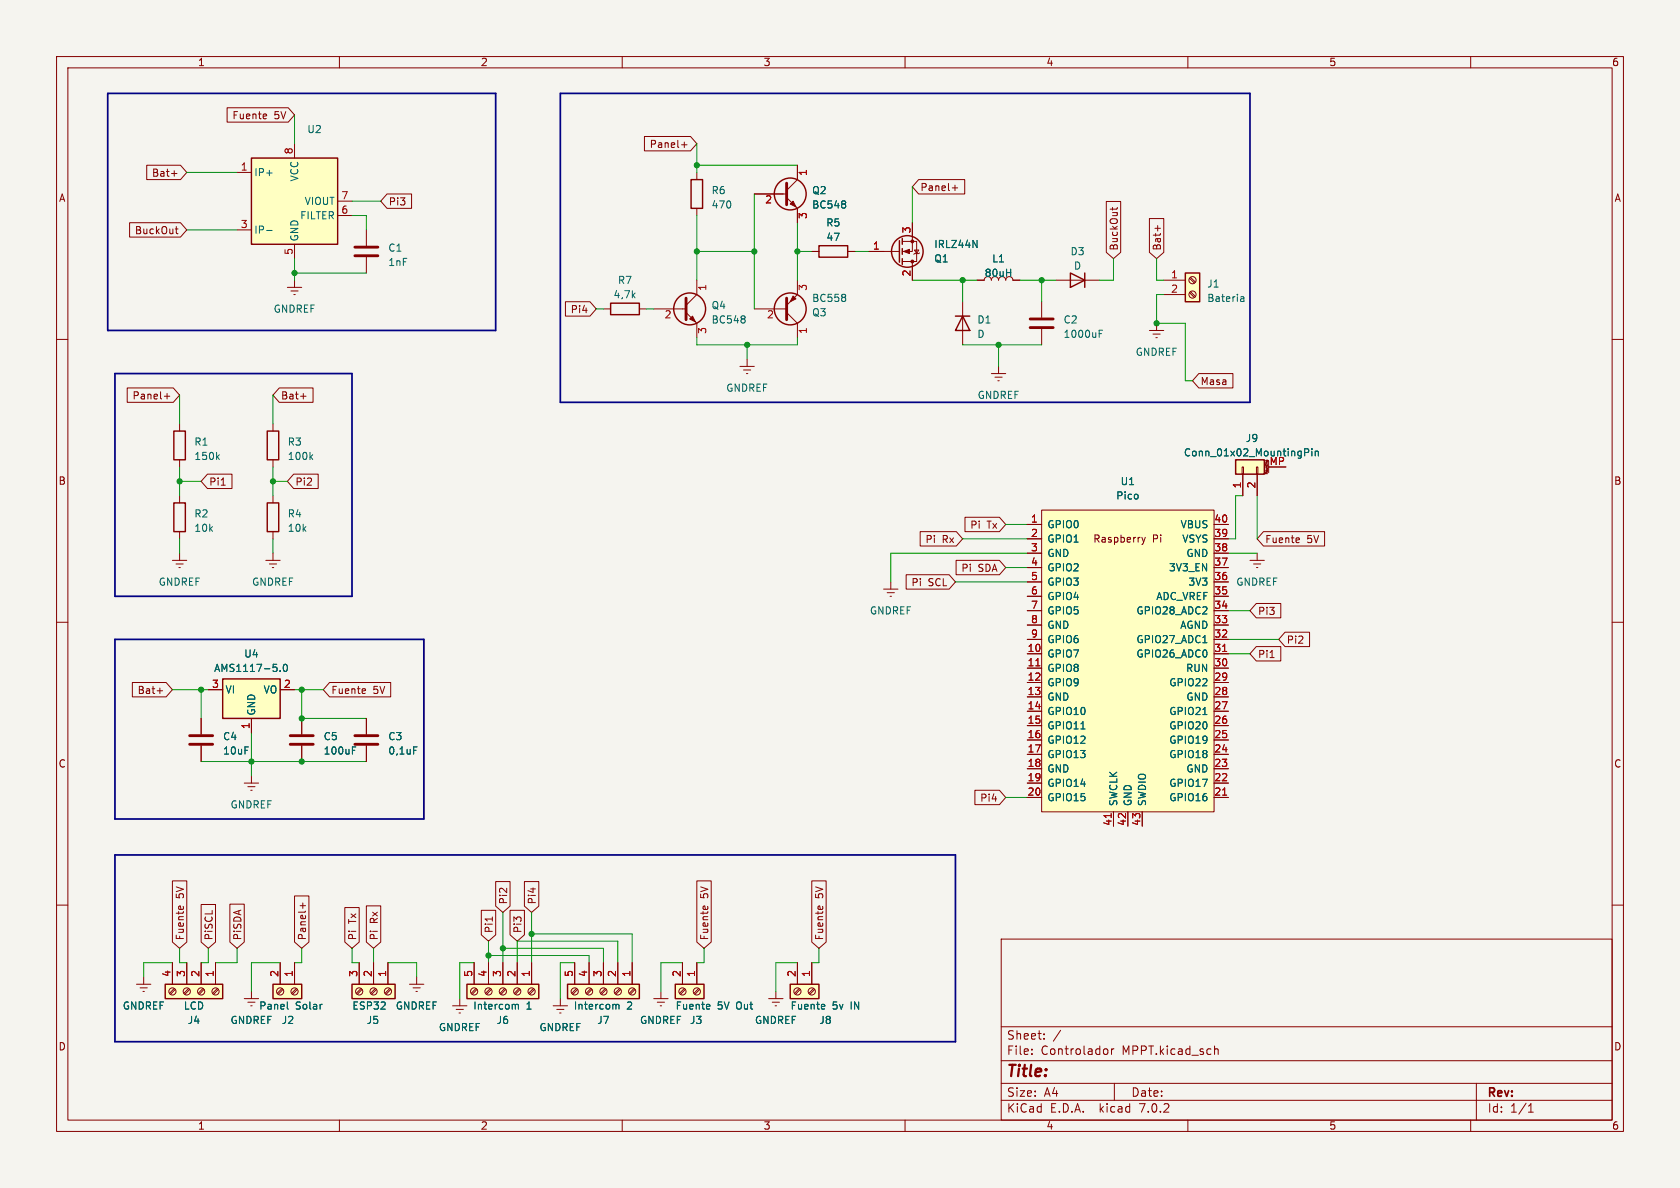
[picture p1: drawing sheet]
<svg xmlns="http://www.w3.org/2000/svg" width="297mm" height="210mm" viewBox="0 0 297 210" stroke-linecap="round" stroke-linejoin="round" font-family="sans-serif">
<path d="M0 0h297v210h-297z" fill="#f5f4ef" stroke="#f5f4ef" stroke-width=".18"/>
<g fill="none" stroke="#840000" stroke-width=".18">
<path d="M10 10h277v190h-277zM12 12h273v186h-273zM40.1 19h10.9l1.1 1.3-1.1 1.3h-10.9zM60 10v2M110 10v2M160 10v2M210 10v2M260 10v2M22.9 39.4h9l1.1 1.2-1.1 1.3h-9zM25.9 29.2h6l1.1 1.3-1.1 1.3h-6zM30.3 30.7h1M41.9 30.5h2.5"/>
<path d="M47 20.2l.1 .3-.6 .1M47.1 20.9l-.1 .1M52.1 25.4v2.5M59.7 38.1h2.5M59.7 35.6h2.5M68.4 34.3h4.4v2.5h-4.4l-1.1-1.2zM113.9 24.1h8.2l1.1 1.3-1.1 1.3h-8.2zM120.5 25.6h1M121 25.1v1M123.2 30.5v1.3M123.2 36.8v1.3M133.3 34.3h5.8"/>
<path d="M139.1 34.9l1.9 1.9v2.6M141 29.2v2.6l-1.9 1.9M161.3 39.4v5.1h-1.8M162.4 31.7h8.2v2.6h-8.2l-1.1-1.3zM168.3 33.2h1M168.8 32.7v1M195.6 35.6h2.5v9l-1.3 1.1-1.2-1.1zM196.7 36.7v.5M197.5 36.7l-.2 .3M203.2 38.6h2.5v6l-1.2 1.1-1.3-1.1zM204.7 39.9v.9M10 60h2"/>
<path d="M31 40.5h.5M31.2 40v1.1l.3 .2M41.9 40.6h2.5M50.8 50.8h2.5M51.4 51.4h1.3M51.9 52.1h.3M52.1 43.2v2.5M52.1 49.5v1.3M64.8 40.6v2.8M64.8 45.5v2.8M100 53.3h4.3l1.1 1.3-1.1 1.3h-4.3zM106.7 54.6h1.2"/>
<path d="M113 54.6h1.3M115.6 54.6h5.7M121.3 55.2l1.9 2v2.5M123.2 49.5v2.6l-1.9 1.9M133.3 54.6h5.8M139.1 55.2l1.9 2v2.5M141 49.5v2.6l-1.9 1.9M143.5 44.5h1.3M149.9 44.5h1.2M153.7 44.5h5.3M159.5 42.7h2.6v3.5h-2.6M161.3 46.2v3.3"/>
<path d="M161.7 44.2h.7l-.3 .6zM162.6 44.7l-.2 .1h-.7l-.2 .2M170.2 53.3v7.7M172.7 49.5h1.3M177.8 49.5a.64 .64 0 0 1 .6-.6 .64 .64 0 0 1 .7 .6h1.2M184.1 53.3v2.8M184.1 58.2v2.8M186.7 49.5h7.6M203.2 58.4h2.5M203.8 59.1h1.3M204.3 59.7h.3M204.5 57.2v1.2"/>
<path d="M205.7 49.5h3.8M205.7 52.1h3.8M210.3 51.7l.9 .9M210.3 49.2l.9 .8M210.5 51.6l.8 .8M210.5 49l.8 .9M285 60h2M22.5 68.6h8.1l1.1 1.3-1.1 1.2h-8.1zM29.1 70h.9M29.5 69.6v.9M31.7 74.9v1.3M48.3 74.9v1.3"/>
<path d="M49.4 68.6h5.9v2.5h-5.9l-1.1-1.2zM53.1 70h1M130.8 64.8h2.5M131.4 65.4h1.3M132 66h.2M132.1 63.5v1.3M175.3 66h2.5M175.9 66.7h1.3M176.4 67.3h.3M176.5 64.8v1.2M211.9 66h6.1v2.6h-6.1l-1.1-1.3zM30.5 99.1h2.5"/>
<path d="M31.1 99.7h1.3M31.7 81.3v1.3M31.7 87.6v1.3M31.7 94v1.3M31.7 97.8v1.3M36.7 83.8h4.3v2.6h-4.3l-1.1-1.3zM39.1 85.8h.7M47 99.1h2.5M47.6 99.7h1.3M48.3 81.3v1.3M48.3 87.6v1.3M48.3 94v1.3"/>
<path d="M48.3 97.8v1.3M51.9 83.8h4.4v2.6h-4.4l-1.1-1.3zM162.7 94h6.4l1.1 1.3-1.1 1.2h-6.4zM169 99.1h7.7l1.1 1.2-1.1 1.3h-7.7zM170.6 91.4h6.1l1.1 1.3-1.1 1.3h-6.1zM181.6 92.7h2.5M181.6 95.3h2.5M181.6 97.8h2.5M184.1 90.2h30.5v53.3h-30.5zM201.9 95l.3 .8M202.2 95.8l-.3 .5M202.5 95l-.3 .8"/>
<path d="M214.6 92.7h2.6M214.6 95.3h2.6M214.6 97.8h2.6M219.6 82.6h.2v1.2h-.2zM219.7 83.8v3.8M221 99.1h2.5M221.6 99.7h1.3M222.1 82.6h.3v1.2h-.3zM222.2 83.8v3.8M222.2 97.8v1.3M223.4 94h10.8v2.5h-10.8l-1.2-1.2zM223.7 82.3h.3"/>
<path d="M223.7 82h.1M223.7 82v.1M224.1 83.5h-.4l.3 .1-.3 .1h.4M224.3 81.5v2.1M224.3 82.6h3M10 110h2M31.6 100.3h.3M48.1 100.3h.3M156.2 104.1h2.5M156.8 104.8h1.3M157.4 105.4h.2M157.5 102.9v1.2"/>
<path d="M160.2 101.6h7.6l1.1 1.3-1.1 1.2h-7.6zM181.6 100.3h2.5M181.6 115.6h2.5M181.6 118.1h2.5M181.6 113h2.5M181.6 110.5h2.5M181.6 108h2.5M181.6 105.4h2.5M181.6 102.9h2.5M214.6 100.3h2.6M214.6 115.6h2.6M214.6 118.1h2.6"/>
<path d="M214.6 113h2.6M214.6 110.5h2.6M214.6 108h2.6M214.6 105.4h2.6M214.6 102.9h2.6M222.1 114.3h4.3v2.5h-4.3l-1.1-1.2zM222.1 106.7h4.3v2.5h-4.3l-1.1-1.2zM222.1 100.3h.3M224.5 116.2h.8M227.2 111.8h4.3v2.5h-4.3l-1.1-1.3zM285 110h2M23.4 120.6h6l1.1 1.3-1.1 1.3h-6z"/>
<path d="M27.8 122.1h.9M35.6 127v2.8M35.6 131.8v2.8M36.8 121.9h2.6M43.2 138.4h2.5M43.8 139.1h1.3M44.3 139.7h.3M44.4 127v2.5M44.4 137.2v1.2M49.5 121.9h2.6M53.3 127v2.8M53.3 131.8v2.8"/>
<path d="M58.3 120.6h10.8v2.6h-10.8l-1.2-1.3zM64.8 127v2.8M64.8 131.8v2.8M172.3 139.7h4.4l1.1 1.3-1.1 1.2h-4.4zM181.6 120.7h2.5M181.6 123.2h2.5M181.6 125.7h2.5M181.6 128.3h2.5M181.6 130.8h2.5M181.6 133.4h2.5M181.6 135.9h2.5M181.6 138.4h2.5"/>
<path d="M214.6 120.7h2.6M214.6 123.2h2.6M214.6 125.7h2.6M214.6 128.3h2.6M214.6 130.8h2.6M214.6 133.4h2.6M214.6 135.9h2.6M214.6 138.4h2.6M10 160h2M30.5 155.7h2.5v10.8l-1.3 1.1-1.2-1.1zM35.6 159.9h2.5v6.6l-1.3 1.1-1.2-1.1zM40.6 159.8h2.6v6.7l-1.3 1.1-1.3-1.1z"/>
<path d="M52.1 158.4h2.5v8.1l-1.3 1.1-1.2-1.1zM53.5 159.6v1M87.6 155.8h2.6v4.4l-1.3 1.1-1.3-1.1zM92.7 155.8h2.6v4.4l-1.3 1.1-1.3-1.1zM123.2 155.7h2.5v10.8l-1.2 1.1-1.3-1.1zM143.5 155.7h2.6v10.8l-1.3 1.1-1.3-1.1zM181.6 141h2.5M196.8 143.5v2.6M199.4 143.5v2.6M201.9 143.5v2.6M214.6 141h2.6M285 160h2"/>
<path d="M24.1 174h2.6M24.8 174.6h1.2M25.3 175.3h.2M25.4 172.7v1.3M30.5 170.2v3.8M30.8 174.7l-.8 .9M31 174.9l-.9 .9M33 170.2v3.8M33.4 174.7l-.9 .9M33.5 174.9l-.8 .9M35.6 170.2v3.8M35.9 174.7l-.8 .9"/>
<path d="M36.1 174.9l-.9 .9M38.1 170.2v3.8M38.4 174.7l-.8 .9M38.6 174.9l-.8 .9M43.2 176.5h2.5M43.8 177.2h1.3M44.3 177.8h.3M44.4 175.3v1.2M49.5 170.2v3.8M49.9 174.7l-.9 .9M50 174.9l-.8 .9M52.1 170.2v3.8"/>
<path d="M52.4 174.7l-.8 .9M52.6 174.9l-.9 .9M53.1 160.1h.9M61 160.4h2.5v6.1l-1.3 1.1-1.2-1.1zM63.5 170.2v3.8M63.8 174.7l-.8 .9M64 174.9l-.8 .9M64.8 160.1h2.5v6.4l-1.3 1.1-1.2-1.1zM66 170.2v3.8M66.4 174.7l-.9 .9M66.5 174.9l-.8 .9M68.6 170.2v3.8"/>
<path d="M68.9 174.7l-.8 .9M69.1 174.9l-.9 .9M72.4 174h2.5M73 174.6h1.3M73.5 175.3h.3M73.7 172.7v1.3M80 177.8h2.5M80.6 178.4h1.3M81.2 179.1h.2M81.3 176.5v1.3M83.8 170.2v3.8M84.2 174.7l-.9 .9"/>
<path d="M84.3 174.9l-.8 .9M85.1 160.9h2.5v4.4l-1.2 1.1-1.3-1.1zM86.4 170.2v3.8M86.7 174.7l-.8 .9M86.9 174.9l-.9 .9M87 162.1v.7M88.9 170.2v3.8M89.2 174.7l-.8 .9M89.4 174.9l-.8 .9M90.2 160.9h2.5v4.4l-1.3 1.1-1.2-1.1zM91.4 170.2v3.8M91.8 174.7l-.9 .9"/>
<path d="M91.9 174.9l-.8 .9M94 170.2v3.8M94.3 174.7l-.8 .9M94.5 174.9l-.9 .9M97.8 177.8h2.5M98.4 178.4h1.3M98.9 179.1h.3M99.1 176.5v1.3M101.6 170.2v3.8M101.9 174.7l-.8 .9M102.1 174.9l-.8 .9M104.1 170.2v3.8"/>
<path d="M104.5 174.7l-.9 .9M104.6 174.9l-.8 .9M106.7 170.2v3.8M107 174.7l-.8 .9M107.2 174.9l-.9 .9M109.2 170.2v3.8M109.6 174.7l-.9 .9M109.7 174.9l-.8 .9M111.8 170.2v3.8M112.1 174.7l-.8 .9M112.3 174.9l-.9 .9M115.6 176.5h2.5"/>
<path d="M116.2 177.2h1.3M116.7 177.8h.3M116.8 175.3v1.2M120.6 170.2v3.8M121 174.7l-.9 .9M121.2 174.9l-.9 .9M123.2 170.2v3.8M123.5 174.7l-.8 .9M123.7 174.9l-.8 .9M135.9 176.5h2.5M136.5 177.2h1.3M137 177.8h.3"/>
<path d="M137.2 175.3v1.2M141 170.2v3.8M141.3 174.7l-.8 .9M141.5 174.9l-.9 .9M143.5 170.2v3.8M143.8 174.7l-.8 .9M144 174.9l-.8 .9M177 166h108v32h-108zM60 198v2M110 198v2M160 198v2M177 194.5h108"/>
<path d="M177 191.5h108M177 187.5h108M177 181.5h108M182.4 186.3v.1M182.4 185.5v.1M184.6 183.6v.1M184.6 182.8v.1M195.6 185.4l.3 .3v.4l-.3 .3M196.5 185.4v1M196.9 185.4l-.3 .1-.1 .2M197 191.5v3M210 198v2"/>
<path d="M214.7 185.5l.2-.1 .4 .1 .1 .9M214.7 184.9v1.5M260 198v2M261 191.5v6.5M270.2 196.6h.9M270.2 195.5l.4-.4v1.5"/>
<circle cx="210.8" cy="49.5" r=".63"/>
<circle cx="210.8" cy="52.1" r=".63"/>
<circle cx="30.5" cy="175.3" r=".63"/>
<circle cx="33" cy="175.3" r=".63"/>
<circle cx="35.6" cy="175.3" r=".63"/>
<circle cx="38.1" cy="175.3" r=".63"/>
<circle cx="49.5" cy="175.3" r=".63"/>
<circle cx="52.1" cy="175.3" r=".63"/>
<circle cx="63.5" cy="175.3" r=".63"/>
<circle cx="66" cy="175.3" r=".63"/>
<circle cx="68.6" cy="175.3" r=".63"/>
<circle cx="83.8" cy="175.3" r=".63"/>
<circle cx="86.4" cy="175.3" r=".63"/>
<circle cx="88.9" cy="175.3" r=".63"/>
<circle cx="91.4" cy="175.3" r=".63"/>
<circle cx="94" cy="175.3" r=".63"/>
<circle cx="101.6" cy="175.3" r=".63"/>
<circle cx="104.1" cy="175.3" r=".63"/>
<circle cx="106.7" cy="175.3" r=".63"/>
<circle cx="109.2" cy="175.3" r=".63"/>
<circle cx="111.8" cy="175.3" r=".63"/>
<circle cx="120.6" cy="175.3" r=".63"/>
<circle cx="123.2" cy="175.3" r=".63"/>
<circle cx="141" cy="175.3" r=".63"/>
<circle cx="143.5" cy="175.3" r=".63"/>
</g>
<g fill="#ffffc2" stroke="#ffffc2" stroke-width=".18">
<path d="M82.5 174h12.7v2.5h-12.7z"/>
<path d="M39.4 120h10.1v7h-10.1z"/>
<path d="M119.4 174h5.1v2.5h-5.1z"/>
<path d="M62.2 174h7.6v2.5h-7.6z"/>
<path d="M100.3 174h12.7v2.5h-12.7z"/>
<path d="M48.3 174h5v2.5h-5z"/>
<path d="M184.1 90.2h30.5v53.3h-30.5z"/>
<path d="M29.2 174h10.2v2.5h-10.2z"/>
<path d="M139.7 174h5.1v2.5h-5.1z"/>
<path d="M209.5 48.3h2.6v5h-2.6z"/>
<path d="M218.4 81.3h5.1v2.5h-5.1z"/>
<path d="M44.4 27.9h15.3v15.3h-15.3z"/>
</g>
<g fill="none" stroke="#840000" stroke-width=".25">
<path d="M44.4 27.9h15.3v15.3h-15.3zM122.2 31.8h2v5h-2zM107.9 53.6h5.1v2h-5.1zM144.8 43.4h5.1v2.1h-5.1zM159 42.5v3.9M159.5 42.2v1M159.5 43.9v1.1M159.5 45.7v1M168.9 55.9h2.5M170.2 55.9l1.2 2.5h-2.5zM189.2 48.3l2.6 1.2-2.6 1.3zM191.8 48.3v2.5"/>
<path d="M209.5 48.3h2.6v5h-2.6zM30.7 76.2h2.1v5.1h-2.1zM47.2 76.2h2.1v5.1h-2.1zM30.7 88.9h2.1v5.1h-2.1zM47.2 88.9h2.1v5.1h-2.1zM218.4 81.3h5.1v2.5h-5.1zM39.4 120h10.1v7h-10.1zM29.2 174h10.2v2.5h-10.2zM48.3 174h5v2.5h-5zM62.2 174h7.6v2.5h-7.6zM82.5 174h12.7v2.5h-12.7zM100.3 174h12.7v2.5h-12.7z"/>
<path d="M119.4 174h5.1v2.5h-5.1zM139.7 174h5.1v2.5h-5.1z"/>
<circle cx="139.7" cy="34.3" r="2.82"/>
<circle cx="121.9" cy="54.6" r="2.82"/>
<circle cx="139.7" cy="54.6" r="2.82"/>
<circle cx="160.4" cy="44.4" r="2.79"/>
</g>
<g fill="none" stroke="#006464" stroke-width=".18">
<path d="M149.4 35.6v.3M149.4 36.2v.5M47.1 40.7h1M131.7 56v.3M131.7 56.5v.5M149.4 52.1v.3M149.4 52.7v.5M172 42.5l.7 1.3v-1.3M194.3 59h.4M194.3 58.4h.6M219.5 52.4h.2l.2 .2v.7M219.9 53.2l-.4 .1"/>
<path d="M219.9 52.7l-.4 .1M230.6 80l.7-.1 .1-.1-.1-.4-.7-.1v1.3M231.9 79.3v.1M231.9 79.8v.8M232.5 79.8v.8M232.5 79.9l.2-.1h.3l.1 .8M38.4 80.7l.4 .5M38.8 80.4l-.5 .5M54.9 80.7l.4 .5M55.3 80.4l-.5 .5M49.5 118.6v.1M50.2 117.5l.2-.1a.68 .68 0 0 1 .4 .7 .68 .68 0 0 1-.4 .6l-.2-.1-.1-.4z"/>
<path d="M212.6 113.6h.8M62.3 132h.6M73.1 132h.6M212.6 126.3h.8M50.8 178.2l.2 .2M56.8 177.5h.2M90.9 177.5l.2 .2M91.1 177.7v.7M91.1 177.7l.2-.2 .3 .1 .1 .8M108.7 177.5l.2 .2M108.9 177.7l.2-.2 .3 .1v.8M108.9 177.7v.7"/>
<path d="M125.4 177.6l.1 .2-.6 .2M145.8 177.6v.2l-.6 .2"/>
</g>
<g fill="#840000" stroke="#840000" stroke-width=".18">
<path d="M159.8 44.5l1-.4v.7z"/>
<path d="M140.2 52.3l.5 .5-1 .5z"/>
<path d="M139.7 36.1l.5-.5 .5 1z"/>
<path d="M121.9 56.4l.5-.5 .5 1z"/>
<circle cx="161.3" cy="42.7" r=".25"/>
<circle cx="161.3" cy="46.2" r=".25"/>
</g>
<g fill="none" stroke="#840000" stroke-width=".51">
<path d="M139.1 32.4v3.8M62.7 45.2h4.1M62.7 43.7h4.1M121.3 52.7v3.8M139.1 52.7v3.8M182.1 57.9h4.1M182.1 56.4h4.1M33.5 131.6h4.1M33.5 130h4.1M51.3 131.6h4.1M51.3 130h4.1M62.7 131.6h4.1"/>
<path d="M62.7 130h4.1"/>
</g>
<path d="M183.1 117.7h.7M216.1 115.2h.8M196.4 143.8v.7M216.1 140.6h.8" fill="none" stroke="#a90000" stroke-width=".18"/>
<path d="M19 16.5h68.6v41.9h-68.6zM99.1 16.5h121.9v54.6h-121.9zM20.3 66h41.9v39.4h-41.9zM20.3 113h54.6v31.8h-54.6zM20.3 151.1h148.6v33.1h-148.6z" fill="none" stroke="#000084" stroke-width=".3"/>
<g fill="none" stroke="#009600" stroke-width=".18">
<path d="M33 30.5h8.9M52.1 20.3v5.1M62.2 35.6h5.1M62.2 38.1h2.6v2.5M123.2 25.4v5.1M123.2 38.1v11.4M123.2 29.2h17.8M133.3 34.3v20.3M141 39.4v10.1M161.3 33v6.4M33 40.6h8.9M52.1 48.3h12.7"/>
<path d="M52.1 45.7v3.8M105.4 54.6h1.3M114.3 54.6h1.3M123.2 59.7v1.3h17.8v-1.3M123.2 44.5h10.1M141 44.5h2.5M151.1 44.5h2.6M161.3 49.5h11.4M170.2 49.5v3.8M180.3 49.5h6.4M184.1 49.5v3.8M196.8 45.7v3.8h-2.5"/>
<path d="M204.5 45.7v3.8h1.2M205.7 52.1h-1.2v5.1h5v10.1h1.3M31.7 69.9v5M48.3 69.9v5M132.1 61v2.5M170.2 61h13.9M176.5 61v3.8M31.7 82.6v5M31.7 95.3v2.5M31.7 85.1h3.9M48.3 85.1h2.5M48.3 82.6v5"/>
<path d="M48.3 95.3v2.5M170.2 95.3h11.4M177.8 92.7h3.8M181.6 97.8h-24.1v5.1M217.2 97.8h5M219.7 87.6h-1.3v7.7h-1.2M222.2 87.6v7.7M168.9 102.9h12.7M177.8 100.3h3.8M217.2 113h8.9M217.2 108h3.8M217.2 115.6h3.8"/>
<path d="M30.5 121.9h6.3M35.6 134.6h29.2M35.6 121.9v5.1M44.4 129.5v7.7M52.1 121.9h5M53.3 121.9v5.1h11.5M177.8 141h3.8M30.5 170.2h-5.1v2.5M31.7 167.6v2.6h1.3M36.8 167.6v2.6h-1.2M41.9 167.6v2.6h-3.8M49.5 170.2h-5.1v5.1"/>
<path d="M53.3 167.6v2.6h-1.2M62.2 167.6v2.6h1.3M66 167.6v2.6M68.6 170.2h5.1v2.5M83.8 170.2h-2.5v6.3M86.4 166.4v3.8M86.4 168.9h17.7v1.3M88.9 161.3v8.9M88.9 167.6h17.8v2.6M91.4 170.2v-3.8h17.8v3.8M94 161.3v8.9M94 165.1h17.8v5.1"/>
<path d="M101.6 170.2h-2.5v6.3M120.6 170.2h-3.8v5.1M124.5 167.6v2.6h-1.3M141 170.2h-3.8v5.1M144.8 167.6v2.6h-1.3"/>
</g>
<g fill="#009600" stroke="#009600" stroke-width=".18">
<circle cx="132.1" cy="61" r=".46"/>
<circle cx="176.5" cy="61" r=".46"/>
<circle cx="123.2" cy="29.2" r=".46"/>
<circle cx="123.2" cy="44.5" r=".46"/>
<circle cx="52.1" cy="48.3" r=".46"/>
<circle cx="133.3" cy="44.5" r=".46"/>
<circle cx="141" cy="44.5" r=".46"/>
<circle cx="88.9" cy="167.6" r=".46"/>
<circle cx="86.4" cy="168.9" r=".46"/>
<circle cx="94" cy="165.1" r=".46"/>
<circle cx="184.1" cy="49.5" r=".46"/>
<circle cx="204.5" cy="57.2" r=".46"/>
<circle cx="170.2" cy="49.5" r=".46"/>
<circle cx="31.7" cy="85.1" r=".46"/>
<circle cx="35.6" cy="121.9" r=".46"/>
<circle cx="48.3" cy="85.1" r=".46"/>
<circle cx="53.3" cy="121.9" r=".46"/>
<circle cx="53.3" cy="127" r=".46"/>
<circle cx="53.3" cy="134.6" r=".46"/>
<circle cx="44.4" cy="134.6" r=".46"/>
</g>
<text font-size="2.8" fill="#840000" x="178" y="190.8">Title:</text>
<g font-size="2.1" fill="#840000">
<text x="178" y="183.9">Sheet:</text>
<text x="186.2" y="183.9">/</text>
<text x="178" y="186.6">File:</text>
<text x="184" y="186.6">Controlador</text>
<text x="198.4" y="186.6">MPPT.kicad_sch</text>
<text x="178" y="196.8">KiCad</text>
<text x="178" y="194">Size:</text>
<text x="184.6" y="194">A4</text>
<text x="185.7" y="196.8">E.D.A.</text>
<text x="194.4" y="196.8">kicad</text>
<text x="200" y="194">Date:</text>
<text x="201.5" y="196.8">7.0.2</text>
<text x="263" y="194.2">Rev:</text>
<text x="263" y="196.8">Id:</text>
<text x="267" y="196.8">1/1</text>
</g>
<g font-size="1.8" fill="#840000">
<text x="35" y="11.8">1</text>
<text x="85" y="11.8">2</text>
<text x="135" y="11.8">3</text>
<text x="185" y="11.8">4</text>
<text x="235" y="11.8">5</text>
<text x="285" y="11.8">6</text>
<text x="41" y="21.2">Fuente</text>
<text x="48.3" y="21.2">5V</text>
<text x="114.7" y="26.3">Panel+</text>
<text x="10.4" y="35.8">A</text>
<text x="26.7" y="31.4">Bat+</text>
<text x="162.7" y="33.9">Panel+</text>
<text x="285.4" y="35.8">A</text>
<text x="23.7" y="41.6">BuckOut</text>
<text x="68.7" y="36.5">Pi3</text>
<text x="197.8" y="44.3" transform="rotate(-90 197.8 44.3)">BuckOut</text>
<text x="205.4" y="44.3" transform="rotate(-90 205.4 44.3)">Bat+</text>
<text x="100.8" y="55.5">Pi4</text>
<text x="23.3" y="70.8">Panel+</text>
<text x="49.7" y="70.8">Bat+</text>
<text x="212.2" y="68.2">Masa</text>
<text x="10.3" y="85.8">B</text>
<text x="37" y="86">Pi1</text>
<text x="52.2" y="86">Pi2</text>
<text x="285.3" y="85.8">B</text>
<text x="171.4" y="93.6">Pi</text>
<text x="174.4" y="93.6">Tx</text>
<text x="163.5" y="96.2">Pi</text>
<text x="166.5" y="96.2">Rx</text>
<text x="169.8" y="101.2">Pi</text>
<text x="172.8" y="101.2">SDA</text>
<text x="193.2" y="96.1">Raspberry</text>
<text x="203.7" y="96.1">Pi</text>
<text x="223.7" y="96.2">Fuente</text>
<text x="231.1" y="96.2">5V</text>
<text x="161" y="103.8">Pi</text>
<text x="164" y="103.8">SCL</text>
<text x="222.4" y="108.9">Pi3</text>
<text x="227.5" y="113.9">Pi2</text>
<text x="222.4" y="116.5">Pi1</text>
<text x="24.2" y="122.8">Bat+</text>
<text x="58.6" y="122.8">Fuente</text>
<text x="66" y="122.8">5V</text>
<text x="10.3" y="135.8">C</text>
<text x="285.3" y="135.8">C</text>
<text x="173.2" y="141.9">Pi4</text>
<text x="32.7" y="158.8" transform="rotate(-90 32.7 158.8)">5V</text>
<text x="89.8" y="159.9" transform="rotate(-90 89.8 159.9)">Pi2</text>
<text x="94.9" y="159.9" transform="rotate(-90 94.9 159.9)">Pi4</text>
<text x="125.4" y="158.8" transform="rotate(-90 125.4 158.8)">5V</text>
<text x="145.7" y="158.8" transform="rotate(-90 145.7 158.8)">5V</text>
<text x="32.7" y="166.2" transform="rotate(-90 32.7 166.2)">Fuente</text>
<text x="37.7" y="166.2" transform="rotate(-90 37.7 166.2)">PiSCL</text>
<text x="42.8" y="166.2" transform="rotate(-90 42.8 166.2)">PiSDA</text>
<text x="54.3" y="166.2" transform="rotate(-90 54.3 166.2)">Panel+</text>
<text x="63.1" y="166.2" transform="rotate(-90 63.1 166.2)">Pi</text>
<text x="63.1" y="163.2" transform="rotate(-90 63.1 163.2)">Tx</text>
<text x="67" y="166.2" transform="rotate(-90 67 166.2)">Pi</text>
<text x="67" y="163.2" transform="rotate(-90 67 163.2)">Rx</text>
<text x="87.3" y="164.9" transform="rotate(-90 87.3 164.9)">Pi1</text>
<text x="92.4" y="164.9" transform="rotate(-90 92.4 164.9)">Pi3</text>
<text x="125.4" y="166.2" transform="rotate(-90 125.4 166.2)">Fuente</text>
<text x="145.7" y="166.2" transform="rotate(-90 145.7 166.2)">Fuente</text>
<text x="10.3" y="185.8">D</text>
<text x="285.3" y="185.8">D</text>
<text x="35" y="199.8">1</text>
<text x="85" y="199.8">2</text>
<text x="135" y="199.8">3</text>
<text x="185" y="199.8">4</text>
<text x="235" y="199.8">5</text>
<text x="285" y="199.8">6</text>
</g>
<g font-size="1.8" fill="#006464">
<text x="54.3" y="23.7">U2</text>
<text x="45" y="31.3">IP+</text>
<text x="52.9" y="32.2" transform="rotate(-90 52.9 32.2)">VCC</text>
<text x="125.7" y="34.5">R6</text>
<text x="143.5" y="34.5">Q2</text>
<text x="45" y="41.5">IP-</text>
<text x="52.9" y="38.9">FILTER</text>
<text x="53.7" y="36.4">VIOUT</text>
<text x="125.7" y="37">470</text>
<text x="143.5" y="37">BC548</text>
<text x="146" y="40.2">R5</text>
<text x="52.9" y="42.7" transform="rotate(-90 52.9 42.7)">GND</text>
<text x="68.6" y="44.6">C1</text>
<text x="68.6" y="47.2">1nF</text>
<text x="146" y="42.7">47</text>
<text x="165.1" y="46.5">Q1</text>
<text x="165.1" y="44">IRLZ44N</text>
<text x="175.3" y="46.5">L1</text>
<text x="189.2" y="45.3">D3</text>
<text x="189.8" y="47.8">D</text>
<text x="108.4" y="52.9">4,7k</text>
<text x="109.2" y="50.4">R7</text>
<text x="143.5" y="53.5">BC558</text>
<text x="174" y="49.1">80uH</text>
<text x="213.4" y="51">J1</text>
<text x="213.4" y="53.5">Bateria</text>
<text x="48.3" y="55.4">GNDREF</text>
<text x="125.7" y="54.8">Q4</text>
<text x="125.7" y="57.3">BC548</text>
<text x="143.5" y="56.1">Q3</text>
<text x="172.7" y="57.3">D1</text>
<text x="172.7" y="59.9">D</text>
<text x="188" y="57.3">C2</text>
<text x="188" y="59.9">1000uF</text>
<text x="200.7" y="63.1">GNDREF</text>
<text x="128.3" y="69.4">GNDREF</text>
<text x="172.8" y="70.7">GNDREF</text>
<text x="34.3" y="78.9">R1</text>
<text x="34.3" y="81.5">150k</text>
<text x="50.8" y="78.9">R3</text>
<text x="50.8" y="81.5">100k</text>
<text x="209.2" y="80.8">Conn_01x02_MountingPin</text>
<text x="220.2" y="78.3">J9</text>
<text x="197.3" y="88.5">Pico</text>
<text x="198.1" y="85.9">U1</text>
<text x="34.3" y="91.6">R2</text>
<text x="34.3" y="94.2">10k</text>
<text x="50.8" y="91.6">R4</text>
<text x="50.8" y="94.2">10k</text>
<text x="185.2" y="93.5">GPIO0</text>
<text x="208.6" y="93.5">VBUS</text>
<text x="185.2" y="96.1">GPIO1</text>
<text x="185.2" y="98.6">GND</text>
<text x="185.2" y="101.2">GPIO2</text>
<text x="206.5" y="101.2">3V3_EN</text>
<text x="208.9" y="96.1">VSYS</text>
<text x="209.6" y="98.6">GND</text>
<text x="28" y="103.7">GNDREF</text>
<text x="44.5" y="103.7">GNDREF</text>
<text x="185.2" y="103.7">GPIO3</text>
<text x="185.2" y="106.2">GPIO4</text>
<text x="204.3" y="106.2">ADC_VREF</text>
<text x="210" y="103.7">3V3</text>
<text x="218.5" y="103.7">GNDREF</text>
<text x="153.7" y="108.8">GNDREF</text>
<text x="185.2" y="108.8">GPIO5</text>
<text x="185.2" y="111.3">GND</text>
<text x="185.2" y="113.9">GPIO6</text>
<text x="200.8" y="113.9">GPIO27_ADC1</text>
<text x="200.8" y="108.8">GPIO28_ADC2</text>
<text x="208.5" y="111.3">AGND</text>
<text x="37.8" y="118.9">AMS1117-5.0</text>
<text x="43.1" y="116.4">U4</text>
<text x="185.2" y="116.4">GPIO7</text>
<text x="185.2" y="118.9">GPIO8</text>
<text x="200.8" y="116.4">GPIO26_ADC0</text>
<text x="209.6" y="118.9">RUN</text>
<text x="39.9" y="122.7">VI</text>
<text x="46.5" y="122.7">VO</text>
<text x="185.2" y="121.5">GPIO9</text>
<text x="185.2" y="124">GND</text>
<text x="206.6" y="121.5">GPIO22</text>
<text x="209.6" y="124">GND</text>
<text x="39.4" y="131">C4</text>
<text x="45.3" y="126.5" transform="rotate(-90 45.3 126.5)">GND</text>
<text x="57.2" y="131">C5</text>
<text x="68.6" y="131">C3</text>
<text x="185.2" y="126.6">GPIO10</text>
<text x="185.2" y="129.1">GPIO11</text>
<text x="185.2" y="131.6">GPIO12</text>
<text x="206.6" y="131.6">GPIO19</text>
<text x="206.6" y="129.1">GPIO20</text>
<text x="206.6" y="126.6">GPIO21</text>
<text x="39.4" y="133.5">10uF</text>
<text x="57.2" y="133.5">100uF</text>
<text x="68.6" y="133.5">0,1uF</text>
<text x="185.2" y="134.2">GPIO13</text>
<text x="185.2" y="136.7">GND</text>
<text x="206.6" y="134.2">GPIO18</text>
<text x="209.6" y="136.7">GND</text>
<text x="40.7" y="143.1">GNDREF</text>
<text x="185.2" y="139.3">GPIO14</text>
<text x="185.2" y="141.8">GPIO15</text>
<text x="197.7" y="142.5" transform="rotate(-90 197.7 142.5)">SWCLK</text>
<text x="200.2" y="142.5" transform="rotate(-90 200.2 142.5)">GND</text>
<text x="202.8" y="142.5" transform="rotate(-90 202.8 142.5)">SWDIO</text>
<text x="206.6" y="141.8">GPIO16</text>
<text x="206.6" y="139.3">GPIO17</text>
<text x="21.6" y="178.6">GNDREF</text>
<text x="32.4" y="178.6">LCD</text>
<text x="45.8" y="178.6">Panel</text>
<text x="52.2" y="178.6">Solar</text>
<text x="62.2" y="178.6">ESP32</text>
<text x="69.9" y="178.6">GNDREF</text>
<text x="83.6" y="178.6">Intercom</text>
<text x="93" y="178.6">1</text>
<text x="101.4" y="178.6">Intercom</text>
<text x="110.8" y="178.6">2</text>
<text x="119.4" y="178.6">Fuente</text>
<text x="126.8" y="178.6">5V Out</text>
<text x="139.7" y="178.6">Fuente</text>
<text x="147.1" y="178.6">5v</text>
<text x="150.4" y="178.6">IN</text>
<text x="33.1" y="181.2">J4</text>
<text x="40.7" y="181.2">GNDREF</text>
<text x="49.8" y="181.2">J2</text>
<text x="64.8" y="181.2">J5</text>
<text x="77.5" y="182.4">GNDREF</text>
<text x="87.7" y="181.2">J6</text>
<text x="95.3" y="182.4">GNDREF</text>
<text x="105.5" y="181.2">J7</text>
<text x="113.1" y="181.2">GNDREF</text>
<text x="121.9" y="181.2">J3</text>
<text x="133.4" y="181.2">GNDREF</text>
<text x="144.8" y="181.2">J8</text>
</g>
<g font-size="1.8" fill="#a90000">
<text x="51.8" y="27.3" transform="rotate(-90 51.8 27.3)">8</text>
<text x="42.5" y="30.2">1</text>
<text x="60.3" y="35.3">7</text>
<text x="142.9" y="31.1" transform="rotate(-90 142.9 31.1)">1</text>
<text x="42.5" y="40.4">3</text>
<text x="60.3" y="37.8">6</text>
<text x="135.2" y="36.2">2</text>
<text x="142.9" y="38.8" transform="rotate(-90 142.9 38.8)">3</text>
<text x="161" y="41.3" transform="rotate(-90 161 41.3)">3</text>
<text x="51.8" y="45.1" transform="rotate(-90 51.8 45.1)">5</text>
<text x="154.3" y="44.2">1</text>
<text x="125.1" y="51.5" transform="rotate(-90 125.1 51.5)">1</text>
<text x="142.9" y="51.5" transform="rotate(-90 142.9 51.5)">3</text>
<text x="161" y="48.9" transform="rotate(-90 161 48.9)">2</text>
<text x="207" y="49.3">1</text>
<text x="207" y="51.8">2</text>
<text x="117.4" y="56.5">2</text>
<text x="125.1" y="59.1" transform="rotate(-90 125.1 59.1)">3</text>
<text x="135.5" y="56.5">2</text>
<text x="142.9" y="59.1" transform="rotate(-90 142.9 59.1)">1</text>
<text x="224.4" y="82.3">MP</text>
<text x="219.5" y="86.4" transform="rotate(-90 219.5 86.4)">1</text>
<text x="222" y="86.4" transform="rotate(-90 222 86.4)">2</text>
<text x="182.2" y="92.5">1</text>
<text x="182.2" y="95">2</text>
<text x="214.6" y="95">39</text>
<text x="214.6" y="92.5">40</text>
<text x="182.2" y="97.5">3</text>
<text x="182.2" y="100.1">4</text>
<text x="214.6" y="100.1">37</text>
<text x="214.6" y="97.5">38</text>
<text x="182.2" y="102.6">5</text>
<text x="182.2" y="105.2">6</text>
<text x="182.2" y="107.7">7</text>
<text x="214.6" y="107.7">34</text>
<text x="214.6" y="105.2">35</text>
<text x="214.6" y="102.6">36</text>
<text x="182.2" y="110.2">8</text>
<text x="182.2" y="112.8">9</text>
<text x="214.6" y="112.8">32</text>
<text x="214.6" y="110.2">33</text>
<text x="181.6" y="115.3">10</text>
<text x="181.6" y="117.9">11</text>
<text x="214.6" y="117.9">30</text>
<text x="214.6" y="115.3">31</text>
<text x="37.4" y="121.7">3</text>
<text x="50.1" y="121.7">2</text>
<text x="181.6" y="120.4">12</text>
<text x="181.6" y="122.9">13</text>
<text x="181.6" y="125.5">14</text>
<text x="214.6" y="125.5">27</text>
<text x="214.6" y="122.9">28</text>
<text x="214.6" y="120.4">29</text>
<text x="44.2" y="128.9" transform="rotate(-90 44.2 128.9)">1</text>
<text x="181.6" y="128">15</text>
<text x="181.6" y="130.6">16</text>
<text x="214.6" y="130.6">25</text>
<text x="214.6" y="128">26</text>
<text x="181.6" y="133.1">17</text>
<text x="181.6" y="135.6">18</text>
<text x="214.6" y="135.6">23</text>
<text x="214.6" y="133.1">24</text>
<text x="181.6" y="138.2">19</text>
<text x="181.6" y="140.7">20</text>
<text x="214.6" y="140.7">21</text>
<text x="214.6" y="138.2">22</text>
<text x="196.6" y="146.1" transform="rotate(-90 196.6 146.1)">41</text>
<text x="199.1" y="146.1" transform="rotate(-90 199.1 146.1)">42</text>
<text x="201.7" y="146.1" transform="rotate(-90 201.7 146.1)">43</text>
<text x="30.2" y="172.8" transform="rotate(-90 30.2 172.8)">4</text>
<text x="32.8" y="172.8" transform="rotate(-90 32.8 172.8)">3</text>
<text x="35.3" y="172.8" transform="rotate(-90 35.3 172.8)">2</text>
<text x="37.8" y="172.8" transform="rotate(-90 37.8 172.8)">1</text>
<text x="49.3" y="172.8" transform="rotate(-90 49.3 172.8)">2</text>
<text x="51.8" y="172.8" transform="rotate(-90 51.8 172.8)">1</text>
<text x="63.2" y="172.8" transform="rotate(-90 63.2 172.8)">3</text>
<text x="65.8" y="172.8" transform="rotate(-90 65.8 172.8)">2</text>
<text x="68.3" y="172.8" transform="rotate(-90 68.3 172.8)">1</text>
<text x="83.6" y="172.8" transform="rotate(-90 83.6 172.8)">5</text>
<text x="86.1" y="172.8" transform="rotate(-90 86.1 172.8)">4</text>
<text x="88.6" y="172.8" transform="rotate(-90 88.6 172.8)">3</text>
<text x="91.2" y="172.8" transform="rotate(-90 91.2 172.8)">2</text>
<text x="93.7" y="172.8" transform="rotate(-90 93.7 172.8)">1</text>
<text x="101.3" y="172.8" transform="rotate(-90 101.3 172.8)">5</text>
<text x="103.9" y="172.8" transform="rotate(-90 103.9 172.8)">4</text>
<text x="106.4" y="172.8" transform="rotate(-90 106.4 172.8)">3</text>
<text x="109" y="172.8" transform="rotate(-90 109 172.8)">2</text>
<text x="111.5" y="172.8" transform="rotate(-90 111.5 172.8)">1</text>
<text x="120.4" y="172.8" transform="rotate(-90 120.4 172.8)">2</text>
<text x="122.9" y="172.8" transform="rotate(-90 122.9 172.8)">1</text>
<text x="140.7" y="172.8" transform="rotate(-90 140.7 172.8)">2</text>
<text x="143.3" y="172.8" transform="rotate(-90 143.3 172.8)">1</text>
</g>
<text font-size=".5" fill="#840000" x="224.3" y="84" transform="rotate(-90 224.3 84)">Mounting</text>
</svg>
